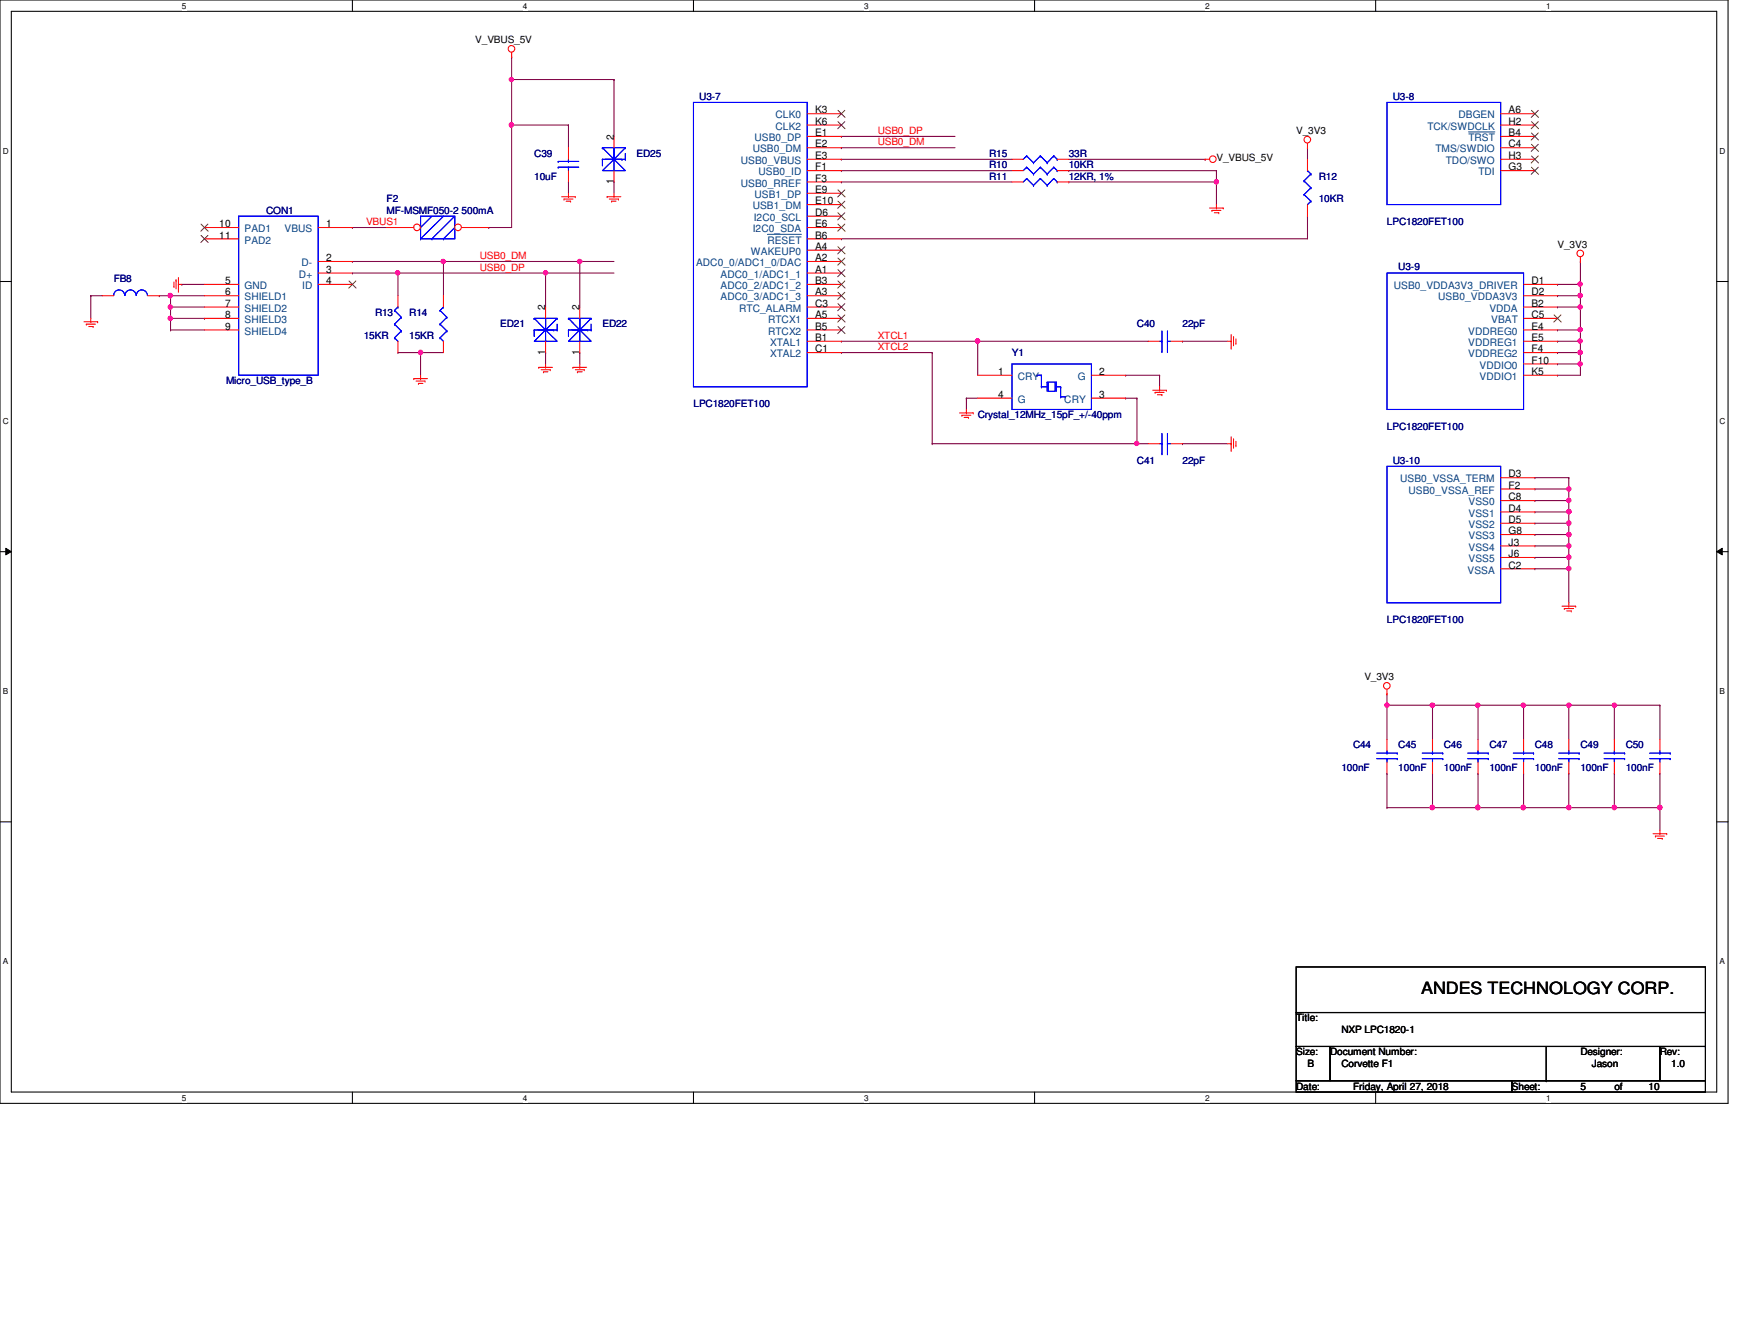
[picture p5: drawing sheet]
<svg xmlns="http://www.w3.org/2000/svg" width="279mm" height="216mm" viewBox="0 0 279 216" stroke-linecap="round" stroke-linejoin="round" font-family="sans-serif">
<path d="M0 0h278v177.4h-278zM1.8 1.8h274.3v173.8h-274.3z" fill="none" stroke="#000" stroke-width=".17"/>
<g fill="#fff">
<path d="M29.3 .2h.7v1.5h-.7z"/>
<path d="M29.3 175.8h.7v1.4h-.7z"/>
</g>
<path d="M56.7 0v1.8M56.7 175.6v1.8" fill="none" stroke="#000" stroke-width=".17"/>
<g fill="#fff">
<path d="M84.1 .2h.7v1.5h-.7z"/>
<path d="M84.1 175.8h.7v1.4h-.7z"/>
</g>
<path d="M111.5 0v1.8M111.5 175.6v1.8" fill="none" stroke="#000" stroke-width=".17"/>
<g fill="#fff">
<path d="M139 .2h.7v1.5h-.7z"/>
<path d="M139 175.8h.7v1.4h-.7z"/>
</g>
<path d="M166.4 0v1.8M166.4 175.6v1.8" fill="none" stroke="#000" stroke-width=".17"/>
<g fill="#fff">
<path d="M193.8 .2h.8v1.5h-.8z"/>
<path d="M193.8 175.8h.8v1.4h-.8z"/>
</g>
<path d="M221.3 0v1.8M221.3 175.6v1.8" fill="none" stroke="#000" stroke-width=".17"/>
<g fill="#fff">
<path d="M248.7 .2h.7v1.5h-.7z"/>
<path d="M248.7 175.8h.7v1.4h-.7z"/>
<path d="M.5 23.5h.9v1.5h-.9z"/>
<path d="M276.6 23.5h.9v1.5h-.9z"/>
<path d="M.5 67h.9v1.5h-.9z"/>
<path d="M276.6 67h.9v1.5h-.9z"/>
</g>
<path d="M0 45.3h1.8M276.1 45.3h1.9" fill="none" stroke="#000" stroke-width=".17"/>
<g fill="#fff">
<path d="M.5 110.4h.8v1.5h-.8z"/>
<path d="M276.6 110.4h.9v1.5h-.9z"/>
</g>
<path d="M0 88.7h1.8M276.1 88.7h1.9" fill="none" stroke="#000" stroke-width=".17"/>
<path d="M.9 88.1l.9 .6-.9 .5zM276.1 88.7l.9-.6v1.1z" fill="#000"/>
<path d="M.9 88.1l.9 .6-.9 .5zM276.1 88.7l.9-.6v1.1z" fill="none" stroke="#000" stroke-width=".16"/>
<g fill="#fff">
<path d="M.5 153.8h.8v1.5h-.8z"/>
<path d="M276.6 153.8h.8v1.5h-.8z"/>
</g>
<path d="M0 132.1h1.8M276.1 132.1h1.9" fill="none" stroke="#000" stroke-width=".17"/>
<path d="M254.2 45.7h.1M254.2 45.7v1.8" fill="none" stroke="#800040" stroke-width=".17"/>
<circle cx="254.2" cy="47.5" r=".35" fill="#f0f"/>
<circle cx="254.2" cy="47.5" r=".35" fill="none" stroke="#f0f" stroke-width=".17"/>
<circle cx="254.2" cy="45.7" r=".34" fill="#f0f"/>
<circle cx="254.2" cy="45.7" r=".34" fill="none" stroke="#f0f" stroke-width=".17"/>
<g fill="none" stroke="#800040" stroke-width=".17">
<path d="M250.5 45.7h.1M250.5 47.5h.1M250.5 58.5h.1M250.5 45.7h3.7M250.5 47.5h3.7M250.5 58.5h3.7M254.2 58.5h.1M254.2 53h.1M254.2 53v1.9M254.2 58.5v1.8h-3.7M246.9 78.6h.1M246.9 76.8h.1"/>
<path d="M246.9 76.8h5.4M250.5 60.3h.1M252.3 76.8h.1M252.3 76.8v1.8h-5.4"/>
</g>
<circle cx="254.2" cy="54.8" r=".34" fill="#f0f"/>
<circle cx="254.2" cy="54.8" r=".34" fill="none" stroke="#f0f" stroke-width=".17"/>
<circle cx="254.2" cy="53" r=".34" fill="#f0f"/>
<circle cx="254.2" cy="53" r=".34" fill="none" stroke="#f0f" stroke-width=".17"/>
<path d="M250.5 56.7h.1M250.5 56.7h3.7" fill="none" stroke="#800040" stroke-width=".17"/>
<circle cx="254.2" cy="56.7" r=".35" fill="#f0f"/>
<circle cx="254.2" cy="56.7" r=".35" fill="none" stroke="#f0f" stroke-width=".17"/>
<path d="M254.2 49.4h.1M254.2 49.4v3.6" fill="none" stroke="#800040" stroke-width=".17"/>
<circle cx="254.2" cy="49.4" r=".34" fill="#f0f"/>
<circle cx="254.2" cy="49.4" r=".34" fill="none" stroke="#f0f" stroke-width=".17"/>
<path d="M254.2 56.7h.1M254.2 56.7v1.8" fill="none" stroke="#800040" stroke-width=".17"/>
<circle cx="254.2" cy="58.5" r=".34" fill="#f0f"/>
<circle cx="254.2" cy="58.5" r=".34" fill="none" stroke="#f0f" stroke-width=".17"/>
<path d="M254.2 42h.1M254.2 42v3.7M252.3 78.6h.1M252.3 78.6v1.9h-5.4M246.9 80.5h.1" fill="none" stroke="#800040" stroke-width=".17"/>
<circle cx="252.3" cy="78.6" r=".34" fill="#f0f"/>
<circle cx="252.3" cy="78.6" r=".34" fill="none" stroke="#f0f" stroke-width=".17"/>
<path d="M246.9 82.3h.1M252.3 80.5h.1M252.3 80.5v1.8h-5.4" fill="none" stroke="#800040" stroke-width=".17"/>
<circle cx="252.3" cy="82.2" r=".34" fill="#f0f"/>
<circle cx="252.3" cy="82.2" r=".34" fill="none" stroke="#f0f" stroke-width=".17"/>
<circle cx="252.3" cy="80.4" r=".34" fill="#f0f"/>
<circle cx="252.3" cy="80.4" r=".34" fill="none" stroke="#f0f" stroke-width=".17"/>
<path d="M246.9 91.4h.1M246.9 91.4h5.4M252.3 84.1h.1M252.3 84.1v1.8" fill="none" stroke="#800040" stroke-width=".17"/>
<circle cx="252.3" cy="91.4" r=".34" fill="#f0f"/>
<circle cx="252.3" cy="91.4" r=".34" fill="none" stroke="#f0f" stroke-width=".17"/>
<path d="M246.9 84.1h.1M246.9 84.1h5.4" fill="none" stroke="#800040" stroke-width=".17"/>
<circle cx="252.3" cy="84.1" r=".35" fill="#f0f"/>
<circle cx="252.3" cy="84.1" r=".35" fill="none" stroke="#f0f" stroke-width=".17"/>
<path d="M246.9 85.9h.1M246.9 85.9h5.4" fill="none" stroke="#800040" stroke-width=".17"/>
<circle cx="252.3" cy="85.9" r=".34" fill="#f0f"/>
<circle cx="252.3" cy="85.9" r=".34" fill="none" stroke="#f0f" stroke-width=".17"/>
<path d="M252.3 85.9h.1M252.3 85.9v1.9" fill="none" stroke="#800040" stroke-width=".17"/>
<circle cx="252.3" cy="85.9" r=".34" fill="#f0f"/>
<circle cx="252.3" cy="85.9" r=".34" fill="none" stroke="#f0f" stroke-width=".17"/>
<path d="M246.9 87.8h.1M246.9 89.6h.1M246.9 87.8h5.4M246.9 89.6h5.4M252.3 89.6h.1M252.3 89.6v1.8" fill="none" stroke="#800040" stroke-width=".17"/>
<circle cx="252.3" cy="89.6" r=".34" fill="#f0f"/>
<circle cx="252.3" cy="89.6" r=".34" fill="none" stroke="#f0f" stroke-width=".17"/>
<g fill="none" stroke="#800040" stroke-width=".17">
<path d="M250.5 54.9h.1M250.5 53h.1M250.5 54.9h3.7M250.5 53h3.7M254.2 54.9h.1M254.2 54.9v1.8M252.3 91.4h.1M252.3 91.4v5.5M245.1 113.4h.1M245.1 113.4v5.5M245.1 113.4h7.2M252.3 113.4h.1"/>
<path d="M252.3 113.4v5.5"/>
</g>
<circle cx="252.3" cy="113.4" r=".34" fill="#f0f"/>
<circle cx="252.3" cy="113.4" r=".34" fill="none" stroke="#f0f" stroke-width=".17"/>
<circle cx="245" cy="113.4" r=".34" fill="#f0f"/>
<circle cx="245" cy="113.4" r=".34" fill="none" stroke="#f0f" stroke-width=".17"/>
<path d="M230.4 113.4h.1M230.4 113.4v5.5M237.7 124.3h.1M237.7 124.3v5.5" fill="none" stroke="#800040" stroke-width=".17"/>
<circle cx="230.4" cy="113.4" r=".36" fill="#f0f"/>
<circle cx="230.4" cy="113.4" r=".36" fill="none" stroke="#f0f" stroke-width=".17"/>
<path d="M237.7 113.4h.1M237.7 113.4v5.5" fill="none" stroke="#800040" stroke-width=".17"/>
<circle cx="237.7" cy="113.4" r=".34" fill="#f0f"/>
<circle cx="237.7" cy="113.4" r=".34" fill="none" stroke="#f0f" stroke-width=".17"/>
<path d="M223.1 113.4h.1M223.1 113.4v5.5M230.4 113.4h.1M230.4 113.4h7.3" fill="none" stroke="#800040" stroke-width=".17"/>
<circle cx="223.1" cy="113.4" r=".34" fill="#f0f"/>
<circle cx="223.1" cy="113.4" r=".34" fill="none" stroke="#f0f" stroke-width=".17"/>
<path d="M267 113.4h.1M267 113.4v5.5M267 129.8h.1M267 129.8v3.7" fill="none" stroke="#800040" stroke-width=".17"/>
<circle cx="267" cy="129.8" r=".37" fill="#f0f"/>
<circle cx="267" cy="129.8" r=".37" fill="none" stroke="#f0f" stroke-width=".17"/>
<path d="M259.7 113.4h.1M259.7 113.4v5.5M230.4 124.3h.1M230.4 124.3v5.5" fill="none" stroke="#800040" stroke-width=".17"/>
<circle cx="259.7" cy="113.4" r=".34" fill="#f0f"/>
<circle cx="259.7" cy="113.4" r=".34" fill="none" stroke="#f0f" stroke-width=".17"/>
<path d="M252.3 113.4h.1M252.3 113.4h7.4M245.1 129.8h.1M245.1 129.8h7.2" fill="none" stroke="#800040" stroke-width=".17"/>
<circle cx="245" cy="129.8" r=".35" fill="#f0f"/>
<circle cx="245" cy="129.8" r=".35" fill="none" stroke="#f0f" stroke-width=".17"/>
<g fill="none" stroke="#800040" stroke-width=".17">
<path d="M223.1 113.4h.1M223.1 111.5h.1M223.1 113.4h7.3M223.1 111.5v1.9M237.7 113.4h.1M237.7 113.4h7.4M259.7 113.4h.1M259.7 113.4h7.3M223.1 129.8h.1M223.1 124.3h.1M223.1 124.3v5.5M223.1 129.8h14.6"/>
<path d="M230.4 129.8h.1M267 124.3h.1M267 124.3v5.5"/>
</g>
<circle cx="237.7" cy="129.8" r=".35" fill="#f0f"/>
<circle cx="237.7" cy="129.8" r=".35" fill="none" stroke="#f0f" stroke-width=".17"/>
<circle cx="230.4" cy="129.8" r=".37" fill="#f0f"/>
<circle cx="230.4" cy="129.8" r=".37" fill="none" stroke="#f0f" stroke-width=".17"/>
<path d="M237.7 129.8h.1M245.1 124.3h.1M245.1 124.3v5.5h-7.4" fill="none" stroke="#800040" stroke-width=".17"/>
<circle cx="245" cy="129.8" r=".35" fill="#f0f"/>
<circle cx="245" cy="129.8" r=".35" fill="none" stroke="#f0f" stroke-width=".17"/>
<circle cx="237.7" cy="129.8" r=".35" fill="#f0f"/>
<circle cx="237.7" cy="129.8" r=".35" fill="none" stroke="#f0f" stroke-width=".17"/>
<path d="M252.3 124.3h.1M252.3 129.8h.1M252.3 124.3v5.5M252.3 129.8h7.4" fill="none" stroke="#800040" stroke-width=".17"/>
<circle cx="252.3" cy="129.8" r=".35" fill="#f0f"/>
<circle cx="252.3" cy="129.8" r=".35" fill="none" stroke="#f0f" stroke-width=".17"/>
<path d="M259.7 124.3h.1M259.7 129.8h.1M259.7 124.3v5.5M259.7 129.8h7.3" fill="none" stroke="#800040" stroke-width=".17"/>
<circle cx="259.7" cy="129.8" r=".35" fill="#f0f"/>
<circle cx="259.7" cy="129.8" r=".35" fill="none" stroke="#f0f" stroke-width=".17"/>
<path d="M252.3 87.8h.1M252.3 87.8v1.8" fill="none" stroke="#800040" stroke-width=".17"/>
<circle cx="252.3" cy="87.8" r=".34" fill="#f0f"/>
<circle cx="252.3" cy="87.8" r=".34" fill="none" stroke="#f0f" stroke-width=".17"/>
<path d="M252.3 82.3h.1M252.3 82.3v1.8" fill="none" stroke="#800040" stroke-width=".17"/>
<circle cx="252.3" cy="82.2" r=".34" fill="#f0f"/>
<circle cx="252.3" cy="82.2" r=".34" fill="none" stroke="#f0f" stroke-width=".17"/>
<g fill="none" stroke="#800040" stroke-width=".17">
<path d="M135.3 54.9h.1M135.3 56.7h.1M135.3 54.9h22M135.3 56.7h14.6M157.3 54.9h.1M157.3 54.9v5.4M190.2 54.9h.1M190.2 54.9h7.3M250.5 49.4h.1M254.2 47.5h.1M254.2 47.5v1.9h-3.7M149.9 71.3h.1"/>
<path d="M181.1 60.3h.1M181.1 64h.1M181.1 60.3h5.4M181.1 64h1.8M182.9 64h.1M182.9 64v7.3h-33M186.5 60.3h.1M186.5 60.3v1.9"/>
</g>
<circle cx="182.8" cy="71.3" r=".34" fill="#f0f"/>
<circle cx="182.8" cy="71.3" r=".34" fill="none" stroke="#f0f" stroke-width=".17"/>
<path d="M135.3 21.9h.1M135.3 23.7h.1M135.3 21.9h18.3M135.3 23.7h18.3M157.3 54.9h.1M157.3 54.9h27.4M155.4 64h.1M155.4 64h1.9M155.4 64v1.8" fill="none" stroke="#800040" stroke-width=".17"/>
<circle cx="157.2" cy="54.8" r=".36" fill="#f0f"/>
<circle cx="157.2" cy="54.8" r=".36" fill="none" stroke="#f0f" stroke-width=".17"/>
<path d="M135.3 29.3h.1M135.3 29.3h27.5M195.7 29.3h.1M195.7 29.3v3.6M182.9 71.3h.1M182.9 71.3h1.8" fill="none" stroke="#800040" stroke-width=".17"/>
<circle cx="195.6" cy="29.2" r=".35" fill="#f0f"/>
<circle cx="195.6" cy="29.2" r=".35" fill="none" stroke="#f0f" stroke-width=".17"/>
<g fill="none" stroke="#800040" stroke-width=".17">
<path d="M135.3 27.4h.1M135.3 38.4h.1M135.3 27.4h27.5M171.9 27.4h.1M171.9 29.3h.1M171.9 27.4h23.8M195.7 27.4h.1M195.7 27.4v1.9h-23.8M210.3 34.8h.1M210.3 23.7h.1M210.3 23.7v1.9M210.3 34.8v3.6h-75"/>
<path d="M71.3 42h.1M71.3 42h22M87.8 43.9h.1M87.8 43.9h11M149.9 56.7h.1M149.9 56.7v14.6M190.2 71.3h.1M190.2 71.3h7.3"/>
</g>
<circle cx="87.8" cy="43.9" r=".34" fill="#f0f"/>
<circle cx="87.8" cy="43.9" r=".34" fill="none" stroke="#f0f" stroke-width=".17"/>
<path d="M64 43.9h.1M64 43.9v3.6M67.6 56.7h.1M67.6 56.7h3.7" fill="none" stroke="#800040" stroke-width=".17"/>
<circle cx="64" cy="43.9" r=".34" fill="#f0f"/>
<circle cx="64" cy="43.9" r=".34" fill="none" stroke="#f0f" stroke-width=".17"/>
<path d="M71.3 42h.1M71.3 42v5.5" fill="none" stroke="#800040" stroke-width=".17"/>
<circle cx="71.3" cy="42" r=".34" fill="#f0f"/>
<circle cx="71.3" cy="42" r=".34" fill="none" stroke="#f0f" stroke-width=".17"/>
<path d="M67.6 56.7h.1M67.6 56.7v3.6" fill="none" stroke="#800040" stroke-width=".17"/>
<circle cx="67.6" cy="56.7" r=".35" fill="#f0f"/>
<circle cx="67.6" cy="56.7" r=".35" fill="none" stroke="#f0f" stroke-width=".17"/>
<path d="M27.4 47.5h.1M27.4 47.5v1.9" fill="none" stroke="#800040" stroke-width=".17"/>
<circle cx="27.4" cy="47.5" r=".35" fill="#f0f"/>
<circle cx="27.4" cy="47.5" r=".35" fill="none" stroke="#f0f" stroke-width=".17"/>
<path d="M27.4 49.4h.1M27.4 49.4h5.5" fill="none" stroke="#800040" stroke-width=".17"/>
<circle cx="27.4" cy="49.4" r=".34" fill="#f0f"/>
<circle cx="27.4" cy="49.4" r=".34" fill="none" stroke="#f0f" stroke-width=".17"/>
<path d="M82.3 20.1h.1M82.3 20.1v16.5M27.4 47.5h.1M27.4 47.5h5.5" fill="none" stroke="#800040" stroke-width=".17"/>
<circle cx="82.2" cy="20.1" r=".35" fill="#f0f"/>
<circle cx="82.2" cy="20.1" r=".35" fill="none" stroke="#f0f" stroke-width=".17"/>
<path d="M82.3 12.8h.1M82.3 12.8v7.3h9.1M91.4 29.3h.1M91.4 20.1h.1M91.4 20.1v3.6M91.4 29.3v1.8M56.7 42h.1M56.7 43.9h.1M56.7 42h14.6M56.7 43.9h7.3M64 56.7h.1M64 56.7h3.6" fill="none" stroke="#800040" stroke-width=".17"/>
<circle cx="82.2" cy="12.8" r=".34" fill="#f0f"/>
<circle cx="82.2" cy="12.8" r=".34" fill="none" stroke="#f0f" stroke-width=".17"/>
<path d="M87.8 56.7h.1M87.8 43.9h.1M87.8 43.9v5.5M87.8 56.7v1.8M93.3 56.7h.1M93.3 42h.1M93.3 42v7.4M93.3 56.7v1.8" fill="none" stroke="#800040" stroke-width=".17"/>
<circle cx="93.2" cy="42" r=".36" fill="#f0f"/>
<circle cx="93.2" cy="42" r=".36" fill="none" stroke="#f0f" stroke-width=".17"/>
<g fill="none" stroke="#800040" stroke-width=".17">
<path d="M56.7 36.6h.1M56.7 36.6h5.5M78.6 36.6h.1M78.6 36.6h3.7M14.6 47.5h.1M14.6 47.5v3.7M14.6 47.5h1.9M25.6 47.5h.1M25.6 47.5h1.8M27.4 51.2h.1M27.4 53h.1M27.4 49.4v3.6"/>
<path d="M27.4 51.2h5.5M27.4 53h5.5M29.3 45.7h.1M29.3 45.7h3.6M32.9 51.2h.1M64 43.9h.1M64 43.9h23.8M93.3 42h.1M93.3 42h5.5"/>
</g>
<circle cx="27.4" cy="51.2" r=".34" fill="#f0f"/>
<circle cx="27.4" cy="51.2" r=".34" fill="none" stroke="#f0f" stroke-width=".17"/>
<path d="M82.3 9.1h.1M82.3 9.1v3.7h16.5M98.8 12.8h.1M98.8 12.8v9.1M98.8 29.3h.1M98.8 29.3v1.8M135.3 25.6h.1M135.3 25.6h27.5M171.9 25.6h21.9M193.8 25.6h.1" fill="none" stroke="#800040" stroke-width=".17"/>
<g fill="none" stroke="#f00" stroke-width=".17">
<path d="M82.3 9.1h.1M82.3 8.4v.7M129.8 18.3h5.5M90.3 31.6h2.2M90.7 32h.1M90.7 32h1.5M91.1 32.3h.7M91.4 31.6h.1M91.4 31.1v.5M91.8 32.3h.1M92.5 31.6h.1M97.7 31.6h.1"/>
<path d="M97.7 31.6h2.2M98 32h1.5M98.4 32.3h.1M98.4 32.3h.7M98.8 31.6h.1M98.8 31.1v.5M99.5 32h.1M129.8 25.6h5.5M129.8 27.4h5.5M129.8 20.1h5.5M129.8 21.9h5.5M129.8 23.7h5.5"/>
<path d="M129.8 29.3h5.5M129.8 31.1h5.5M129.8 32.9h5.5M129.8 34.8h5.5M129.8 36.6h5.5M129.8 38.4h5.5M162.8 25.6h1.8M162.8 27.4h1.8M170.1 25.6h1.8M170.1 27.4h1.8M193.8 25.6h.1M193.8 25.6h.8"/>
<path d="M194.6 33.4h2.2M194.9 33.8h.1M194.9 33.8h1.5M195.3 34.2h.7M195.7 33.4h.1M195.7 32.9v.5M196 34.2h.1M196.8 33.4h.1M210.3 23.7h.1M210.3 23v.7M13.5 51.7h2.2M13.9 52.1h.1"/>
<path d="M13.9 52.1h1.5M14.3 52.5h.7M14.6 51.7h.1M14.6 51.2v.5M15 52.5h.1M15.7 51.7h.1M28 46.1h.1M28 45.3v.8M28.3 45h.1M28.3 45v1.4M28.7 45.7h.1M28.7 46.8h.1"/>
<path d="M28.7 45.7h.6M28.7 44.6v2.2M64 47.5v1.9M64 54.9v1.8M71.3 47.5v1.9M71.3 54.9v1.8M86.7 59.1h.1M86.7 59.1h2.2M87 59.4h1.5M87.4 59.8h.1M87.4 59.8h.7M87.8 59.1h.1"/>
<path d="M87.8 58.5v.6M88.5 59.4h.1M92.2 59.1h.1M92.2 59.1h2.2M92.5 59.4h1.5M92.9 59.8h.1M92.9 59.8h.7M93.3 59.1h.1M93.3 49.4v1.8M93.3 54.9v1.8M93.3 58.5v.6M94 59.4h.1"/>
<path d="M129.8 54.9h5.5M129.8 45.7h5.5M129.8 40.2h5.5M129.8 42h5.5M129.8 43.9h5.5M129.8 47.5h5.5M129.8 49.4h5.5M129.8 51.2h5.5M129.8 53h5.5M129.8 56.7h5.5M197.5 54.9h.5M198 54.9h.1"/>
<path d="M198 56h.1M198 53.8v2.2M198.4 54.1h.1M198.4 54.1v1.5M198.8 55.2h.1M198.8 54.5v.7M254.2 42h.1M254.2 41.3v.7M66.5 60.9h.1M66.5 60.9h2.2M66.9 61.3h1.5M67.3 61.6h.1"/>
<path d="M67.3 61.6h.7M67.6 60.9h.1M67.6 60.3v.6M68.4 61.3h.1M154.3 66.4h2.2M154.7 66.8h.1M154.7 66.8h1.5M155.1 67.1h.7M155.4 66.4h.1M155.4 65.8v.6M155.8 67.1h.1M156.5 66.4h.1"/>
<path d="M184.7 71.3h1.8M185.4 62.7h2.2M185.8 63.1h.1M185.8 63.1h1.4M186.2 63.5h.7M186.5 62.7h.1M186.5 62.2v.5M186.9 63.5h.1M187.6 62.7h.1M188.3 71.3h1.9M197.5 71.3h.5M198 71.3h.1"/>
<path d="M198 72.4h.1M198 70.2v2.2M198.4 70.6h.1M198.4 70.6v1.5M198.8 71.7h.1M198.8 71v.7M251.2 97.5h2.2M251.6 97.8h.1M251.6 97.8h1.5M252 98.2h.7M252.3 97.5h.1M252.3 96.9v.6"/>
<path d="M252.7 98.2h.1M253.4 97.5h.1M223.1 111.5h.1M223.1 110.8v.7M223.1 118.9v1.8M259.7 118.9v1.8M223.1 122.5v1.8M259.7 122.5v1.8M265.9 134h2.2M266.3 134.4h.1M266.3 134.4h1.4M266.6 134.8h.8"/>
<path d="M267 134h.1M267 133.5v.5M267.4 134.8h.1M268.1 134h.1"/>
<circle cx="82.3" cy="7.8" r=".54"/>
<circle cx="195.1" cy="25.6" r=".54"/>
<circle cx="210.3" cy="22.5" r=".54"/>
<circle cx="254.2" cy="40.7" r=".54"/>
<circle cx="223.1" cy="110.3" r=".54"/>
</g>
<path d="M208.5 155.4h65.8v7.4h-65.8zM208.5 162.8h65.8v5.4h-65.8zM208.5 168.2h5.5v5.5h-5.5zM208.5 173.7h34.7v1.9h-34.7zM214 168.2h53v5.5h-53zM243.2 173.7h31.1v1.9h-31.1zM248.7 173.7h.1M248.7 168.2v5.5M267 168.2h7.3v5.5h-7.3z" fill="none" stroke="#000" stroke-width=".17"/>
<g fill="none" stroke="#00f" stroke-width=".17">
<path d="M111.5 16.5h18.3v45.7h-18.3zM67.6 34.8h5.6v3.6h-5.6zM67.6 36.6h.1M67.6 38.4h.1M69.5 38.4h.1M69.5 34.8l-1.9 1.8M71.3 38.4h.1M71.3 34.8l-3.7 3.6M73.2 34.8l-3.7 3.6M73.2 36.6l-1.9 1.8M165.1 26.9h.1M165.1 25.1h.1"/>
<path d="M165.1 26.9l-.5 .5M165.1 26.9l1.1 1.1M165.1 25.1l-.5 .5M165.1 25.1l1.1 1.1M166.2 28h.1M166.2 26.2h.1M167.3 26.9h.1M167.3 25.1h.1M167.3 26.9l-1.1 1.1M167.3 26.9l1.1 1.1M167.3 25.1l-1.1 1.1M167.3 25.1l1.1 1.1"/>
<path d="M168.4 28h.1M168.4 26.2h.1M169.5 26.9h.1M169.5 25.1h.1M169.5 26.9l-1.1 1.1M169.5 26.9l.6 .5M169.5 25.1l-1.1 1.1M169.5 25.1l.6 .5M170.1 27.4h.1M170.1 25.6h.1M63.5 54.3h.1M63.5 52.1h.1"/>
<path d="M63.5 49.9h.1M63.5 54.3l.5 .6M63.5 52.1l1.1 1.1M63.5 49.9l1.1 1.1M64 49.4h.1M64 49.4l-.5 .5M64.6 53.2h.1M64.6 51h.1M64.6 53.2l-1.1 1.1M64.6 51l-1.1 1.1M70.8 54.3h.1M70.8 52.1h.1"/>
<path d="M70.8 49.9h.1M70.8 54.3l.5 .6M70.8 52.1l1.1 1.1M70.8 49.9l1.1 1.1M71.3 49.4h.1M71.3 49.4l-.5 .5M71.9 53.2h.1M71.9 51h.1M71.9 53.2l-1.1 1.1M71.9 51l-1.1 1.1M91.4 54.9l1.9-1.9 1.8 1.9zM91.4 53h.1"/>
<path d="M91.4 53.9h.1M91.4 51.2h.1M91.4 53h3.7M91.4 53v.9M91.4 51.2l1.9 1.8M91.4 51.2h3.7M93.3 51.2v1.8zM93.3 53h.1M93.3 51.2v3.7M94.5 53h.1M95.1 51.2h.1M95.1 53h.1"/>
<path d="M95.1 51.2l-1.8 1.8M95.1 52.1v.9M186.5 71.3h.4M186.9 71.3h.1M186.9 72.9h.1M186.9 69.7v3.2M187.8 72.9h.1M187.8 71.3h.1M187.8 71.3h.5M187.8 69.7v3.2M221.4 122h3.3M221.4 121.1h3.3"/>
<path d="M223.1 121.1h.1M223.1 122h.1M223.1 120.7v.4M223.1 122v.5M224.7 122h.1M224.7 121.1h.1M258 122h3.3M258 121.1h3.3M259.7 121.1h.1M259.7 122h.1M259.7 120.7v.4M259.7 122v.5"/>
<path d="M261.3 122h.1M261.3 121.1h.1"/>
</g>
<g fill="none" stroke="#804000" stroke-width=".16">
<path d="M134.8 17.7l1.1 1.2M134.8 19.6l1.1 1.1M135.9 17.7l-1.2 1.2M135.9 19.6l-1.2 1.1M134.8 30.5l1.1 1.2M134.8 32.3l1.1 1.2M134.8 34.2l1.1 1.1M134.8 36l1.1 1.2M134.8 39.7l1.1 1.1M135.9 30.5l-1.2 1.2M135.9 32.3l-1.2 1.2M135.9 34.2l-1.2 1.1"/>
<path d="M135.9 36l-1.2 1.2M135.9 39.7l-1.2 1.1M134.8 41.5l1.1 1.1M134.8 43.3l1.1 1.2M134.8 45.2l1.1 1.1M134.8 47l1.1 1.1M134.8 48.8l1.1 1.2M134.8 50.6l1.1 1.2M134.8 52.5l1.1 1.1M135.9 41.5l-1.2 1.1M135.9 43.3l-1.2 1.2M135.9 45.2l-1.2 1.1"/>
<path d="M135.9 47l-1.2 1.1M135.9 48.8l-1.2 1.2M135.9 50.6l-1.2 1.2M135.9 52.5l-1.2 1.1"/>
</g>
<path d="M123.4 37.7h5.5" fill="none" stroke="#004080" stroke-width=".16"/>
<circle cx="67.1" cy="36.5" r=".54" fill="#fff"/>
<g fill="none" stroke="#f00" stroke-width=".17">
<path d="M62.2 36.6h4.3"/>
<circle cx="67.1" cy="36.5" r=".54"/>
</g>
<circle cx="73.7" cy="36.5" r=".54" fill="#fff"/>
<g fill="none" stroke="#f00" stroke-width=".17">
<path d="M241.4 18.3h5.5M32.9 36.6h5.5M32.9 38.4h5.5M51.2 36.6h5.5M74.3 36.6h4.3M91.4 23.7v1.9M91.4 27.4v1.9M98.8 21.9v1.8M98.8 27.4v1.9M162.8 29.3h1.8M170.1 29.3h1.8M210.3 25.6v1.8"/>
<path d="M210.3 32.9v1.9M241.4 20.1h5.5M241.4 21.9h5.5M241.4 23.7h5.5M241.4 25.6h5.5M241.4 27.4h5.5M16.5 47.5h1.8M23.7 47.5h1.9M32.9 47.5h5.5M32.9 45.7h5.5M32.9 49.4h5.5M32.9 51.2h5.5"/>
<path d="M32.9 53h5.5M51.2 45.7h5.5M51.2 43.9h5.5M51.2 42h5.5M87.8 49.4v1.8M87.8 54.9v1.8M184.7 54.9h1.8M188.3 54.9h1.9M245.1 47.5h5.4M245.1 54.9h5.4M245.1 45.7h5.4M245.1 49.4h5.4"/>
<path d="M245.1 51.2h5.4M245.1 53h5.4M245.1 56.7h5.4M245.1 58.5h5.4M157.3 64h5.5M157.3 60.3h5.5M175.6 64h5.5M175.6 60.3h5.5M241.4 76.8h5.5M241.4 78.6h5.5M245.1 60.3h5.4M241.4 80.5h5.5"/>
<path d="M241.4 82.3h5.5M241.4 84.1h5.5M241.4 85.9h5.5M241.4 87.8h5.5M241.4 89.6h5.5M241.4 91.4h5.5M230.4 118.9v1.8M237.7 118.9v1.8M245.1 118.9v1.8M252.3 118.9v1.8M267 118.9v1.8M230.4 122.5v1.8"/>
<path d="M237.7 122.5v1.8M245.1 122.5v1.8M252.3 122.5v1.8M267 122.5v1.8"/>
<circle cx="73.7" cy="36.5" r=".54"/>
</g>
<g fill="none" stroke="#00f" stroke-width=".17">
<path d="M223.1 16.5h18.3v16.4h-18.3zM38.4 34.8h12.8v25.5h-12.8zM89.8 26.9h.1M89.8 26h.1M89.8 26.9h3.3M89.8 26h3.3M91.4 26h.1M91.4 26.9h.1M91.4 25.6v.4M91.4 26.9v.5M96.9 27.4l1.9-1.8 1.8 1.8zM96.9 25.6h.1"/>
<path d="M96.9 26.5h.1M96.9 23.7h.1M96.9 25.6h3.7M96.9 25.6v.9M96.9 23.7l1.9 1.9M96.9 23.7h3.7M98.8 23.7v1.9zM98.8 25.6h.1M98.8 23.7v3.7M100 25.6h.1M100.6 23.7h.1M100.6 25.6h.1"/>
<path d="M100.6 23.7l-1.8 1.9M100.6 24.7v.9M165.1 28.7h.1M165.1 28.7l-.5 .6M165.1 28.7l1.1 1.1M166.2 29.8h.1M167.3 28.7h.1M167.3 28.7l-1.1 1.1M167.3 28.7l1.1 1.1M168.4 29.8h.1M169.5 28.7h.1M169.5 28.7l-1.1 1.1"/>
<path d="M169.5 28.7l.6 .6M170.1 29.3h.1M209.8 31.3h.1M209.8 29.1h.1M209.8 31.3l1.1 1M209.8 29.1l1.1 1.1M210.3 27.4h.1M210.3 27.4l.6 .6M210.9 32.3h.1M210.9 30.2h.1M210.9 28h.1M210.9 32.3l-.6 .6"/>
<path d="M210.9 30.2l-1.1 1.1M210.9 28l-1.1 1.1M18.3 47.5a.89 .89 0 0 1 .9-.9 .89 .89 0 0 1 .9 .9M20.1 47.5a.89 .89 0 0 1 .9-.9 .89 .89 0 0 1 .9 .9M21.9 47.5a.89 .89 0 0 1 .9-.9 .89 .89 0 0 1 .9 .9M85.9 54.9l1.9-1.9 1.8 1.9zM85.9 53h.1M85.9 53.9h.1M85.9 51.2h.1M85.9 53h3.7M85.9 53v.9M85.9 51.2l1.9 1.8"/>
<path d="M85.9 51.2h3.7M87.8 51.2v1.8zM87.8 53h.1M87.8 51.2v3.7M89.1 53h.1M89.6 51.2h.1M89.6 53h.1M89.6 51.2l-1.8 1.8M89.6 52.1v.9M162.8 58.5h12.8v7.3h-12.8zM186.5 54.9h.4M186.9 54.9h.1"/>
<path d="M186.9 56.5h.1M186.9 53.2v3.3M187.8 56.5h.1M187.8 54.9h.1M187.8 54.9h.5M187.8 53.2v3.3M223.1 43.9h22v21.9h-22zM166.8 60.3h.1M166.8 60.3h.7M167.5 62.2h.1M167.5 60.3h.1M167.5 62.2h.9"/>
<path d="M167.5 60.3v1.9M168.4 61.4h.1M168.4 61.4v1.5M168.6 61.4h1.1v1.5h-1.1zM169.9 61.4h.1M169.9 61.4v1.5M169.9 62.2h.7M170.6 62.2h.1M170.6 63.8h.1M170.6 62.2v1.6M170.6 63.8h.8M171.4 63.8h.1"/>
<path d="M223.1 75h18.3v21.9h-18.3zM228.8 122h3.3M228.8 121.1h3.3M230.4 121.1h.1M230.4 122h.1M230.4 120.7v.4M230.4 122v.5M232.1 122h.1M232.1 121.1h.1M236.1 122h3.3M236.1 121.1h3.3M237.7 121.1h.1"/>
<path d="M237.7 122h.1M237.7 120.7v.4M237.7 122v.5M239.4 122h.1M239.4 121.1h.1M243.4 122h3.3M243.4 121.1h3.3M245.1 121.1h.1M245.1 122h.1M245.1 120.7v.4M245.1 122v.5M246.7 122h.1"/>
<path d="M246.7 121.1h.1M250.7 122h3.3M250.7 121.1h3.3M252.3 121.1h.1M252.3 122h.1M252.3 120.7v.4M252.3 122v.5M254 122h.1M254 121.1h.1M265.3 122h3.3M265.3 121.1h3.3M267 121.1h.1"/>
<path d="M267 122h.1M267 120.7v.4M267 122v.5M268.6 122h.1M268.6 121.1h.1"/>
</g>
<g fill="none" stroke="#804000" stroke-width=".16">
<path d="M246.3 17.7l1.2 1.2M246.3 19.6l1.2 1.1M247.4 17.7l-1.1 1.2M247.4 19.6l-1.1 1.1M32.3 36l1.2 1.2M32.3 37.8l1.2 1.2M33.4 36l-1.1 1.2M33.4 37.8l-1.1 1.2M246.3 21.4l1.2 1.1M246.3 23.2l1.2 1.1M246.3 25.1l1.2 1.1M246.3 26.9l1.2 1.1"/>
<path d="M247.4 21.4l-1.1 1.1M247.4 23.2l-1.1 1.1M247.4 25.1l-1.1 1.1M247.4 26.9l-1.1 1.1M56.1 45.2l1.2 1.1M57.2 45.2l-1.1 1.1M250 50.6l1.1 1.2M251.1 50.6l-1.2 1.2"/>
</g>
<path d="M236.2 21.2h4.3" fill="none" stroke="#004080" stroke-width=".16"/>
<circle cx="254.2" cy="47.5" r=".35" fill="#f0f"/>
<circle cx="254.2" cy="47.5" r=".35" fill="none" stroke="#f0f" stroke-width=".17"/>
<circle cx="254.2" cy="45.7" r=".34" fill="#f0f"/>
<circle cx="254.2" cy="45.7" r=".34" fill="none" stroke="#f0f" stroke-width=".17"/>
<circle cx="254.2" cy="54.8" r=".34" fill="#f0f"/>
<circle cx="254.2" cy="54.8" r=".34" fill="none" stroke="#f0f" stroke-width=".17"/>
<circle cx="254.2" cy="53" r=".34" fill="#f0f"/>
<circle cx="254.2" cy="53" r=".34" fill="none" stroke="#f0f" stroke-width=".17"/>
<circle cx="254.2" cy="56.7" r=".35" fill="#f0f"/>
<circle cx="254.2" cy="56.7" r=".35" fill="none" stroke="#f0f" stroke-width=".17"/>
<circle cx="254.2" cy="49.4" r=".34" fill="#f0f"/>
<circle cx="254.2" cy="49.4" r=".34" fill="none" stroke="#f0f" stroke-width=".17"/>
<circle cx="254.2" cy="58.5" r=".34" fill="#f0f"/>
<circle cx="254.2" cy="58.5" r=".34" fill="none" stroke="#f0f" stroke-width=".17"/>
<circle cx="252.3" cy="78.6" r=".34" fill="#f0f"/>
<circle cx="252.3" cy="78.6" r=".34" fill="none" stroke="#f0f" stroke-width=".17"/>
<circle cx="252.3" cy="82.2" r=".34" fill="#f0f"/>
<circle cx="252.3" cy="82.2" r=".34" fill="none" stroke="#f0f" stroke-width=".17"/>
<circle cx="252.3" cy="80.4" r=".34" fill="#f0f"/>
<circle cx="252.3" cy="80.4" r=".34" fill="none" stroke="#f0f" stroke-width=".17"/>
<circle cx="252.3" cy="91.4" r=".34" fill="#f0f"/>
<circle cx="252.3" cy="91.4" r=".34" fill="none" stroke="#f0f" stroke-width=".17"/>
<circle cx="252.3" cy="84.1" r=".35" fill="#f0f"/>
<circle cx="252.3" cy="84.1" r=".35" fill="none" stroke="#f0f" stroke-width=".17"/>
<circle cx="252.3" cy="85.9" r=".34" fill="#f0f"/>
<circle cx="252.3" cy="85.9" r=".34" fill="none" stroke="#f0f" stroke-width=".17"/>
<circle cx="252.3" cy="85.9" r=".34" fill="#f0f"/>
<circle cx="252.3" cy="85.9" r=".34" fill="none" stroke="#f0f" stroke-width=".17"/>
<circle cx="252.3" cy="89.6" r=".34" fill="#f0f"/>
<circle cx="252.3" cy="89.6" r=".34" fill="none" stroke="#f0f" stroke-width=".17"/>
<circle cx="252.3" cy="113.4" r=".34" fill="#f0f"/>
<circle cx="252.3" cy="113.4" r=".34" fill="none" stroke="#f0f" stroke-width=".17"/>
<circle cx="245" cy="113.4" r=".34" fill="#f0f"/>
<circle cx="245" cy="113.4" r=".34" fill="none" stroke="#f0f" stroke-width=".17"/>
<circle cx="230.4" cy="113.4" r=".36" fill="#f0f"/>
<circle cx="230.4" cy="113.4" r=".36" fill="none" stroke="#f0f" stroke-width=".17"/>
<circle cx="237.7" cy="113.4" r=".34" fill="#f0f"/>
<circle cx="237.7" cy="113.4" r=".34" fill="none" stroke="#f0f" stroke-width=".17"/>
<circle cx="223.1" cy="113.4" r=".34" fill="#f0f"/>
<circle cx="223.1" cy="113.4" r=".34" fill="none" stroke="#f0f" stroke-width=".17"/>
<circle cx="267" cy="129.8" r=".37" fill="#f0f"/>
<circle cx="267" cy="129.8" r=".37" fill="none" stroke="#f0f" stroke-width=".17"/>
<circle cx="259.7" cy="113.4" r=".34" fill="#f0f"/>
<circle cx="259.7" cy="113.4" r=".34" fill="none" stroke="#f0f" stroke-width=".17"/>
<circle cx="245" cy="129.8" r=".35" fill="#f0f"/>
<circle cx="245" cy="129.8" r=".35" fill="none" stroke="#f0f" stroke-width=".17"/>
<circle cx="237.7" cy="129.8" r=".35" fill="#f0f"/>
<circle cx="237.7" cy="129.8" r=".35" fill="none" stroke="#f0f" stroke-width=".17"/>
<circle cx="230.4" cy="129.8" r=".37" fill="#f0f"/>
<circle cx="230.4" cy="129.8" r=".37" fill="none" stroke="#f0f" stroke-width=".17"/>
<circle cx="245" cy="129.8" r=".35" fill="#f0f"/>
<circle cx="245" cy="129.8" r=".35" fill="none" stroke="#f0f" stroke-width=".17"/>
<circle cx="237.7" cy="129.8" r=".35" fill="#f0f"/>
<circle cx="237.7" cy="129.8" r=".35" fill="none" stroke="#f0f" stroke-width=".17"/>
<circle cx="252.3" cy="129.8" r=".35" fill="#f0f"/>
<circle cx="252.3" cy="129.8" r=".35" fill="none" stroke="#f0f" stroke-width=".17"/>
<circle cx="259.7" cy="129.8" r=".35" fill="#f0f"/>
<circle cx="259.7" cy="129.8" r=".35" fill="none" stroke="#f0f" stroke-width=".17"/>
<circle cx="252.3" cy="87.8" r=".34" fill="#f0f"/>
<circle cx="252.3" cy="87.8" r=".34" fill="none" stroke="#f0f" stroke-width=".17"/>
<circle cx="252.3" cy="82.2" r=".34" fill="#f0f"/>
<circle cx="252.3" cy="82.2" r=".34" fill="none" stroke="#f0f" stroke-width=".17"/>
<circle cx="182.8" cy="71.3" r=".34" fill="#f0f"/>
<circle cx="182.8" cy="71.3" r=".34" fill="none" stroke="#f0f" stroke-width=".17"/>
<circle cx="157.2" cy="54.8" r=".36" fill="#f0f"/>
<circle cx="157.2" cy="54.8" r=".36" fill="none" stroke="#f0f" stroke-width=".17"/>
<circle cx="195.6" cy="29.2" r=".35" fill="#f0f"/>
<circle cx="195.6" cy="29.2" r=".35" fill="none" stroke="#f0f" stroke-width=".17"/>
<circle cx="87.8" cy="43.9" r=".34" fill="#f0f"/>
<circle cx="87.8" cy="43.9" r=".34" fill="none" stroke="#f0f" stroke-width=".17"/>
<circle cx="64" cy="43.9" r=".34" fill="#f0f"/>
<circle cx="64" cy="43.9" r=".34" fill="none" stroke="#f0f" stroke-width=".17"/>
<circle cx="71.3" cy="42" r=".34" fill="#f0f"/>
<circle cx="71.3" cy="42" r=".34" fill="none" stroke="#f0f" stroke-width=".17"/>
<circle cx="67.6" cy="56.7" r=".35" fill="#f0f"/>
<circle cx="67.6" cy="56.7" r=".35" fill="none" stroke="#f0f" stroke-width=".17"/>
<circle cx="27.4" cy="47.5" r=".35" fill="#f0f"/>
<circle cx="27.4" cy="47.5" r=".35" fill="none" stroke="#f0f" stroke-width=".17"/>
<circle cx="27.4" cy="49.4" r=".34" fill="#f0f"/>
<circle cx="27.4" cy="49.4" r=".34" fill="none" stroke="#f0f" stroke-width=".17"/>
<circle cx="82.2" cy="20.1" r=".35" fill="#f0f"/>
<circle cx="82.2" cy="20.1" r=".35" fill="none" stroke="#f0f" stroke-width=".17"/>
<circle cx="82.2" cy="12.8" r=".34" fill="#f0f"/>
<circle cx="82.2" cy="12.8" r=".34" fill="none" stroke="#f0f" stroke-width=".17"/>
<circle cx="93.2" cy="42" r=".36" fill="#f0f"/>
<circle cx="93.2" cy="42" r=".36" fill="none" stroke="#f0f" stroke-width=".17"/>
<circle cx="27.4" cy="51.2" r=".34" fill="#f0f"/>
<circle cx="27.4" cy="51.2" r=".34" fill="none" stroke="#f0f" stroke-width=".17"/>
<text font-size="2.7" x="228.6" y="159.7">ANDES TECHNOLOGY CORP.</text>
<g font-size="1.7">
<text x="98.7" y="22.5" transform="rotate(-90 98.7 22.5)">2</text>
<text x="131.1" y="18.2">K3</text>
<text x="131.1" y="20.1">K6</text>
<text x="131.1" y="21.9">E1</text>
<text x="131.1" y="23.7">E2</text>
<text x="242.7" y="18.2">A6</text>
<text x="242.7" y="20.1">H2</text>
<text x="242.7" y="21.9">B4</text>
<text x="242.7" y="23.7">C4</text>
<text x="98.7" y="29.6" transform="rotate(-90 98.7 29.6)">1</text>
<text x="131.1" y="25.6">E3</text>
<text x="131.1" y="27.4">F1</text>
<text x="131.1" y="29.2">F3</text>
<text x="242.7" y="25.6">H3</text>
<text x="242.7" y="27.4">G3</text>
<text x="131.1" y="31">E9</text>
<text x="131.1" y="32.9">E10</text>
<text x="131.1" y="34.7">D6</text>
<text x="35.3" y="36.5">10</text>
<text x="35.3" y="38.4">11</text>
<text x="52.5" y="36.5">1</text>
<text x="52.5" y="42">2</text>
<text x="131.1" y="36.5">E6</text>
<text x="131.1" y="38.4">B6</text>
<text x="131.1" y="40.2">A4</text>
<text x="131.1" y="42">A2</text>
<text x="36.2" y="45.7">5</text>
<text x="36.2" y="47.5">6</text>
<text x="52.5" y="43.9">3</text>
<text x="52.5" y="45.7">4</text>
<text x="131.1" y="43.9">A1</text>
<text x="131.1" y="45.7">B3</text>
<text x="131.1" y="47.5">A3</text>
<text x="246.3" y="45.7">D1</text>
<text x="246.3" y="47.5">D2</text>
<text x="36.2" y="49.3">7</text>
<text x="36.2" y="51.1">8</text>
<text x="36.2" y="53">9</text>
<text x="87.7" y="49.9" transform="rotate(-90 87.7 49.9)">2</text>
<text x="93.2" y="49.9" transform="rotate(-90 93.2 49.9)">2</text>
<text x="131.1" y="49.3">C3</text>
<text x="131.1" y="51.1">A5</text>
<text x="131.1" y="53">B5</text>
<text x="246.3" y="49.3">B2</text>
<text x="246.3" y="51.1">C5</text>
<text x="246.3" y="53">E4</text>
<text x="87.7" y="57" transform="rotate(-90 87.7 57)">1</text>
<text x="93.2" y="57" transform="rotate(-90 93.2 57)">1</text>
<text x="131.1" y="54.8">B1</text>
<text x="131.1" y="56.6">C1</text>
<text x="246.3" y="54.8">E5</text>
<text x="246.3" y="56.6">F4</text>
<text x="246.3" y="58.5">F10</text>
<text x="160.6" y="64">4</text>
<text x="160.6" y="60.3">1</text>
<text x="176.8" y="60.3">2</text>
<text x="176.8" y="64">3</text>
<text x="246.3" y="60.3">K5</text>
<text x="242.7" y="76.8">D3</text>
<text x="242.7" y="78.6">F2</text>
<text x="242.7" y="80.4">C8</text>
<text x="242.7" y="82.3">D4</text>
<text x="242.7" y="84.1">D5</text>
<text x="242.7" y="85.9">G8</text>
<text x="242.7" y="87.7">J3</text>
<text x="242.7" y="89.6">J6</text>
<text x="242.7" y="91.4">C2</text>
</g>
<g font-size="1.7" fill="#004080">
<text x="121.4" y="22.7">USB0_DP</text>
<text x="124.8" y="19">CLK0</text>
<text x="124.8" y="20.9">CLK2</text>
<text x="229.6" y="20.9">TCK/SWDCLK</text>
<text x="234.6" y="19">DBGEN</text>
<text x="236.2" y="22.7">TRST</text>
<text x="119.2" y="26.4">USB0_VBUS</text>
<text x="121.1" y="24.5">USB0_DM</text>
<text x="122" y="28.2">USB0_ID</text>
<text x="230.9" y="24.5">TMS/SWDIO</text>
<text x="232.6" y="26.4">TDO/SWO</text>
<text x="237.8" y="28.2">TDI</text>
<text x="119.2" y="30">USB0_RREF</text>
<text x="121.1" y="33.7">USB1_DM</text>
<text x="121.2" y="35.5">I2C0_SCL</text>
<text x="121.4" y="31.8">USB1_DP</text>
<text x="39.3" y="37.3">PAD1</text>
<text x="39.3" y="39.2">PAD2</text>
<text x="45.8" y="37.3">VBUS</text>
<text x="120.8" y="41">WAKEUP0</text>
<text x="121.1" y="37.3">I2C0_SDA</text>
<text x="123.4" y="39.2">RESET</text>
<text x="39.3" y="46.5">GND</text>
<text x="48.1" y="44.7">D+</text>
<text x="48.5" y="42.8">D-</text>
<text x="48.6" y="46.5">ID</text>
<text x="112" y="42.8">ADC0_0/ADC1_0/DAC</text>
<text x="115.9" y="44.7">ADC0_1/ADC1_1</text>
<text x="115.9" y="46.5">ADC0_2/ADC1_2</text>
<text x="224.2" y="46.5">USB0_VDDA3V3_DRIVER</text>
<text x="39.3" y="48.3">SHIELD1</text>
<text x="39.3" y="50.1">SHIELD2</text>
<text x="39.3" y="51.9">SHIELD3</text>
<text x="39.3" y="53.8">SHIELD4</text>
<text x="115.9" y="48.3">ADC0_3/ADC1_3</text>
<text x="118.9" y="50.1">RTC_ALARM</text>
<text x="123.6" y="51.9">RTCX1</text>
<text x="123.6" y="53.8">RTCX2</text>
<text x="231.4" y="48.3">USB0_VDDA3V3</text>
<text x="236.2" y="53.8">VDDREG0</text>
<text x="239.6" y="50.1">VDDA</text>
<text x="239.9" y="51.9">VBAT</text>
<text x="123.9" y="55.6">XTAL1</text>
<text x="123.9" y="57.4">XTAL2</text>
<text x="236.2" y="55.6">VDDREG1</text>
<text x="236.2" y="57.4">VDDREG2</text>
<text x="238" y="59.3">VDDIO0</text>
<text x="163.7" y="64.8">G</text>
<text x="163.7" y="61.1">CRY</text>
<text x="171.2" y="64.8">CRY</text>
<text x="173.4" y="61.1">G</text>
<text x="238" y="61.1">VDDIO1</text>
<text x="225.2" y="77.6">USB0_VSSA_TERM</text>
<text x="226.6" y="79.4">USB0_VSSA_REF</text>
<text x="236.2" y="81.2">VSS0</text>
<text x="236.2" y="83.1">VSS1</text>
<text x="236.2" y="84.9">VSS2</text>
<text x="236.2" y="86.7">VSS3</text>
<text x="236.2" y="88.5">VSS4</text>
<text x="236.1" y="92.2">VSSA</text>
<text x="236.2" y="90.4">VSS5</text>
</g>
<g font-size="1.6">
<text x="76.5" y="6.9">V_VBUS_5V</text>
<text x="208.5" y="21.5">V_3V3</text>
<text x="195.7" y="26">V_VBUS_5V</text>
<text x="250.5" y="39.8">V_3V3</text>
<text x="219.5" y="109.3">V_3V3</text>
<text x="208.5" y="164.2">Title:</text>
<text x="215.8" y="166">NXP LPC1820-1</text>
<text x="208.5" y="169.7">Size:</text>
<text x="210.3" y="171.5">B</text>
<text x="214" y="169.7">Document Number:</text>
<text x="215.8" y="171.5">Corvette F1</text>
<text x="254.2" y="169.7">Designer:</text>
<text x="256" y="171.5">Jason</text>
<text x="267" y="169.7">Rev:</text>
<text x="268.8" y="171.5">1.0</text>
<text x="208.5" y="175.2">Date:</text>
<text x="217.6" y="175.2">Friday, April 27, 2018</text>
<text x="243.2" y="175.2">Sheet:</text>
<text x="254.2" y="175.2">5</text>
<text x="259.7" y="175.2">of</text>
<text x="265.2" y="175.2">10</text>
</g>
<g font-size="1.6" fill="#000080">
<text x="112.5" y="16">U3-7</text>
<text x="224" y="16">U3-8</text>
<text x="85.9" y="25.2">C39</text>
<text x="85.9" y="28.9">10uF</text>
<text x="102.4" y="25.2">ED25</text>
<text x="159.1" y="27.1">R10</text>
<text x="159.1" y="25.2">R15</text>
<text x="159.1" y="28.9">R11</text>
<text x="171.9" y="27.1">10KR</text>
<text x="171.9" y="25.2">33R</text>
<text x="171.9" y="28.9">12KR, 1%</text>
<text x="212.1" y="28.9">R12</text>
<text x="42.8" y="34.3">CON1</text>
<text x="62.2" y="32.5">F2</text>
<text x="62.2" y="34.3">MF-MSMF050-2 500mA</text>
<text x="212.1" y="32.5">10KR</text>
<text x="223.1" y="36.2">LPC1820FET100</text>
<text x="18.3" y="45.3">FB8</text>
<text x="224.9" y="43.5">U3-9</text>
<text x="60.3" y="50.8">R13</text>
<text x="65.8" y="50.8">R14</text>
<text x="80.5" y="52.6">ED21</text>
<text x="96.9" y="52.6">ED22</text>
<text x="182.9" y="52.6">C40</text>
<text x="190.2" y="52.6">22pF</text>
<text x="58.5" y="54.5">15KR</text>
<text x="65.8" y="54.5">15KR</text>
<text x="162.8" y="57.2">Y1</text>
<text x="36.4" y="61.8">Micro_USB_type_B</text>
<text x="111.5" y="65.4">LPC1820FET100</text>
<text x="157.3" y="67.3">Crystal_12MHz_15pF_+/-40ppm</text>
<text x="223.1" y="69.1">LPC1820FET100</text>
<text x="182.9" y="74.6">C41</text>
<text x="190.2" y="74.6">22pF</text>
<text x="224" y="74.6">U3-10</text>
<text x="223.1" y="100.2">LPC1820FET100</text>
<text x="215.8" y="124">100nF</text>
<text x="217.6" y="120.3">C44</text>
<text x="224.9" y="120.3">C45</text>
<text x="224.9" y="124">100nF</text>
<text x="232.2" y="120.3">C46</text>
<text x="232.2" y="124">100nF</text>
<text x="239.6" y="120.3">C47</text>
<text x="239.6" y="124">100nF</text>
<text x="246.9" y="120.3">C48</text>
<text x="246.9" y="124">100nF</text>
<text x="254.2" y="120.3">C49</text>
<text x="254.2" y="124">100nF</text>
<text x="261.5" y="120.3">C50</text>
<text x="261.5" y="124">100nF</text>
</g>
<g font-size="1.6" fill="#f00">
<text x="141.2" y="21.5">USB0_DP</text>
<text x="141.2" y="23.4">USB0_DM</text>
<text x="58.9" y="36.2">VBUS1</text>
<text x="77.2" y="41.7">USB0_DM</text>
<text x="77.2" y="43.5">USB0_DP</text>
<text x="141.2" y="54.5">XTCL1</text>
<text x="141.2" y="56.3">XTCL2</text>
</g>
<g font-size="1.3">
<text x="29.3" y="1.4">5</text>
<text x="84.1" y="1.4">4</text>
<text x="139" y="1.4">3</text>
<text x="193.8" y="1.4">2</text>
<text x="248.7" y="1.4">1</text>
<text x=".5" y="24.7">D</text>
<text x="276.6" y="24.7">D</text>
<text x=".5" y="68.2">C</text>
<text x="276.6" y="68.2">C</text>
<text x=".5" y="111.6">B</text>
<text x="276.6" y="111.6">B</text>
<text x=".5" y="155">A</text>
<text x="276.6" y="155">A</text>
<text x="29.3" y="177">5</text>
<text x="84.1" y="177">4</text>
<text x="139" y="177">3</text>
<text x="193.8" y="177">2</text>
<text x="248.7" y="177">1</text>
</g>
</svg>
